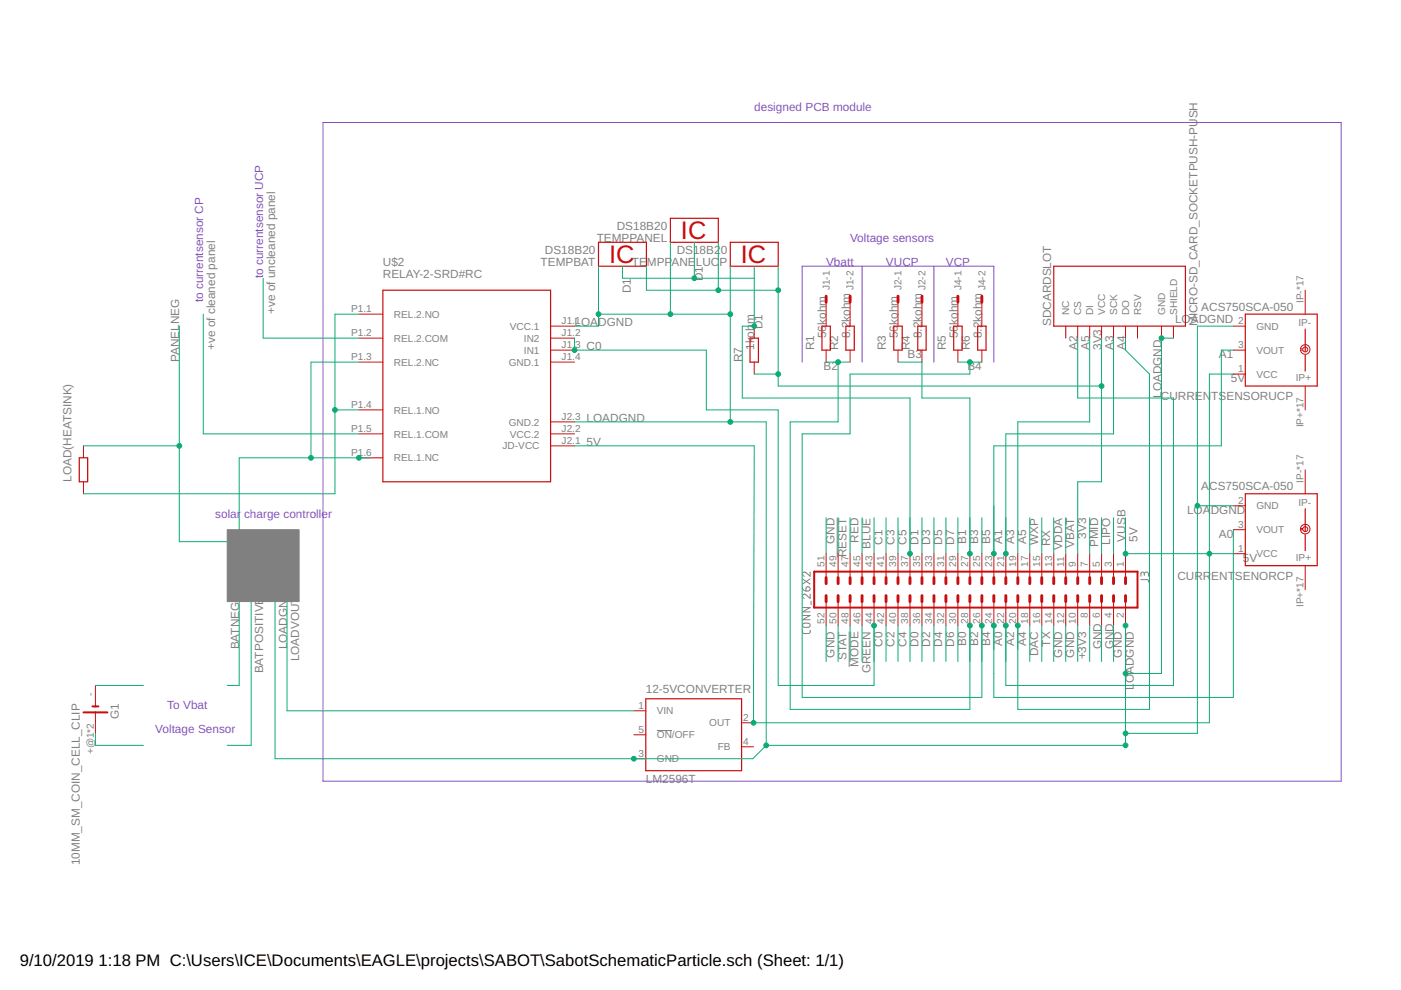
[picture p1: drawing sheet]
<svg xmlns="http://www.w3.org/2000/svg" width="297mm" height="210mm" viewBox="0 0 297 210" stroke-linecap="round" stroke-linejoin="round" font-family="sans-serif">
<g fill="none" stroke="#808080" stroke-width=".21">
<path d="M177.5 109.8v8.3M170.1 133.6l.1 .6 .3 .1h1.1l.1-.2 .1-.5M170.1 124.6l.2 .4 .6 .3M170.1 130.5h1.7l-1.7 .9h1.7M170.1 128.8h1.7l-1.7 .9h1.7M170.1 122.7l1.7 1.1M170.3 132.2l1-.1a.44 .44 0 0 1 .5 .5 .44 .44 0 0 1-.5 .4l-1-.1-.2-.3zM171 124.5a.46 .46 0 0 1 .7 .2 .46 .46 0 0 1-.4 .6h-.4zM171.8 126v.9l-.9-.8a.44 .44 0 0 0-.7 .1 .44 .44 0 0 0 .3 .7M171.8 121.3v.9l-.9-.8a.44 .44 0 0 0-.7 .1 .44 .44 0 0 0 .3 .7M171.8 122.7l-1.7 1.1M172 127.5v.7"/>
<path d="M180 133.9v7.5M241.9 122.9h1.4l.2 .2v.3M242.6 121.7a.46 .46 0 0 1 .5-.4 .46 .46 0 0 1 .4 .4v.5M242.6 122v-.4a.36 .36 0 0 0-.3-.3 .36 .36 0 0 0-.4 .3v.6M139.3 154.9h3.2"/>
</g>
<path d="M172.6 121.2h68.6v7.6h-68.6zM17.7 151h5.1M19.6 149.8h1.3" fill="none" stroke="#c90d0c" stroke-width=".42"/>
<g fill="none" stroke="#c90d0c" stroke-width=".21">
<path d="M76.1 66.6h5.1M76.1 71.7h5.1M76.1 76.8h5.1M116.7 74.2h5.1M116.7 69.2h5.1M116.7 71.7h5.1M116.7 76.8h5.1M159.9 69.2v2.5M159.9 76.8v2.5M175.2 64.1v5.1M175.2 74.2v2.6M180.2 64.1v5.1"/>
<path d="M180.2 74.2v2.6M190.4 64.1v5.1M190.4 74.2v2.6M195.5 64.1v5.1M195.5 74.2v2.6M203.1 64.1v5.1M203.1 74.2v2.6M208.2 64.1v5.1M208.2 74.2v2.6M226 69.2v2.5M228.5 69.2v2.5M231 69.2v2.5"/>
<path d="M233.6 69.2v2.5M236.1 69.2v2.5M238.6 69.2v2.5M241.2 69.2v2.5M246.3 69.2v2.5M248.8 69.2v2.5M261.5 74.2h2.5M261.5 69.2h2.5M261.5 79.3h2.5M275.9 73.5a1.02 1.02 0 0 1 1.6 0 1.02 1.02 0 0 1-.4 1.5 1.02 1.02 0 0 1-1.4-.8h.5a.53 .53 0 0 0 .8 .3 .53 .53 0 0 0 0-.8 .53 .53 0 0 0-.8 .3h-.5zM276.7 61.5v5.1M17.7 94.5v2.6"/>
<path d="M76.1 86.9h5.1M76.1 92h5.1M76.1 97.1h5.1M116.7 92h5.1M116.7 89.5h5.1M116.7 94.5h5.1M276.7 81.9v5M276.7 99.6v5.1M17.7 102.2v2.5M175.2 117.4v5.1M177.7 117.4v5.1M180.2 117.4v5.1"/>
<path d="M182.8 117.4v5.1M185.3 117.4v5.1M187.9 117.4v5.1M190.4 117.4v5.1M192.9 117.4v5.1M195.5 117.4v5.1M198 117.4v5.1M200.6 117.4v5.1M203.1 117.4v5.1M205.6 117.4v5.1M208.2 117.4v5.1M210.7 117.4v5.1"/>
<path d="M213.3 117.4v5.1M215.8 117.4v5.1M218.3 117.4v5.1M220.9 117.4v5.1M223.4 117.4v5.1M226 117.4v5.1M228.5 117.4v5.1M231 117.4v5.1M233.6 117.4v5.1M236.1 117.4v5.1M238.6 117.4v5.1M261.5 112.3h2.5"/>
<path d="M261.5 107.2h2.5M261.5 117.4h2.5M275.9 111.5a1.02 1.02 0 0 1 1.6 .1 1.02 1.02 0 0 1-.4 1.5 1.02 1.02 0 0 1-1.4-.8h.5a.53 .53 0 0 0 .8 .3 .53 .53 0 0 0 0-.9 .53 .53 0 0 0-.8 .4h-.5zM276.7 119.9v5.1M175.2 127.6v5M177.7 127.6v5M180.2 127.6v5M182.8 127.6v5M185.3 127.6v5M187.9 127.6v5M190.4 127.6v5M192.9 127.6v5"/>
<path d="M195.5 127.6v5M198 127.6v5M200.6 127.6v5M203.1 127.6v5M205.6 127.6v5M208.2 127.6v5M210.7 127.6v5M213.3 127.6v5M215.8 127.6v5M218.3 127.6v5M220.9 127.6v5M223.4 127.6v5"/>
<path d="M226 127.6v5M228.5 127.6v5M231 127.6v5M233.6 127.6v5M236.1 127.6v5M238.6 127.6v5M20.2 145.3v4.5M20.2 151v4.5M134.4 150.7h2.5M134.4 155.8h2.5M157.2 153.2h2.6M157.2 158.3h2.6"/>
<path d="M134.4 160.9h2.5"/>
</g>
<g fill="none" stroke="#c90d0c" stroke-width=".61">
<path d="M175.2 62.8v1.3M180.2 62.8v1.3M190.4 62.8v1.3M195.5 62.8v1.3M203.1 62.8v1.3M208.2 62.8v1.3M175.2 122.5v1.2M175.2 126.3v1.3M177.7 122.5v1.2M177.7 126.3v1.3M180.2 122.5v1.2M180.2 126.3v1.3"/>
<path d="M182.8 122.5v1.2M182.8 126.3v1.3M185.3 122.5v1.2M185.3 126.3v1.3M187.9 122.5v1.2M187.9 126.3v1.3M190.4 122.5v1.2M190.4 126.3v1.3M192.9 122.5v1.2M192.9 126.3v1.3M195.5 122.5v1.2M195.5 126.3v1.3"/>
<path d="M198 122.5v1.2M198 126.3v1.3M200.6 122.5v1.2M200.6 126.3v1.3M203.1 122.5v1.2M203.1 126.3v1.3M205.6 122.5v1.2M205.6 126.3v1.3M208.2 122.5v1.2M208.2 126.3v1.3M210.7 122.5v1.2M210.7 126.3v1.3"/>
<path d="M213.3 122.5v1.2M213.3 126.3v1.3M215.8 122.5v1.2M215.8 126.3v1.3M218.3 122.5v1.2M218.3 126.3v1.3M220.9 122.5v1.2M220.9 126.3v1.3M223.4 122.5v1.2M223.4 126.3v1.3M226 122.5v1.2M226 126.3v1.3"/>
<path d="M228.5 122.5v1.2M228.5 126.3v1.3M231 122.5v1.2M231 126.3v1.3M233.6 122.5v1.2M233.6 126.3v1.3M236.1 122.5v1.2M236.1 126.3v1.3M238.6 122.5v1.2M238.6 126.3v1.3"/>
</g>
<g fill="none" stroke="#c90d0c" stroke-width=".25">
<path d="M126.9 51.4h10.2v5.1h-10.2zM142.1 46.3h10.2v5.1h-10.2zM154.8 51.4h10.2v5.1h-10.2zM223.4 56.5h27.9v12.7h-27.9zM81.2 61.5h35.5v40.7h-35.5zM159 71.7h1.8v5.1h-1.8zM174.3 69.2h1.7v5h-1.7zM179.3 69.2h1.8v5h-1.8zM189.5 69.2h1.8v5h-1.8zM194.6 69.2h1.8v5h-1.8zM202.2 69.2h1.8v5h-1.8zM207.3 69.2h1.8v5h-1.8z"/>
<path d="M264 66.6h15.3v15.3h-15.3zM276.7 69.8v4.7M276.7 75.2v3.5M16.8 97.1h1.8v5.1h-1.8zM264 104.7h15.3v15.2h-15.3zM276.7 107.9v4.7M276.7 113.3v3.5M136.9 148.2h20.3v15.2h-20.3z"/>
</g>
<g fill="none" stroke="#0dab76" stroke-width=".21">
<path d="M55.8 59v12.7h20.3M126.9 56.5v12.7h-5.1M132 56.5v2.5h27.9M137.1 56.5v5h27.9M142.1 51.4v15.2M147.2 51.4v7.6M152.3 51.4v10.1M154.8 56.5v33M159.9 56.5v12.7h-2.5v15.2h35.5v33M165 56.5v25.4h68.6M38 69.2v45.7h10.2M43.1 66.6v25.4h33"/>
<path d="M76.1 76.8h-10.2v20.3M76.1 66.6h-5.1v38.1h-53.3M121.8 71.7v2.5h28v12.7h15.2v58.4h20.3v-12.7M126.9 66.6h27.9M159.9 79.3h5.1M175.2 76.8h5M177.7 76.8v12.7h-10.2v60.9h38.1v-17.8M190.4 76.8h5.1v7.6h10.1v33M203.1 76.8h5.1M205.6 76.8v2.5h-25.4v12.7h-10.1v55.9h38.1v-15.3M228.5 71.7v12.7h20.3v60.9h-35.5v-12.7M231 71.7v17.8h-15.2v27.9"/>
<path d="M233.6 71.7v30.5h-5.1v15.2M236.1 71.7v20.3h-22.8v25.4M238.6 71.7v2.5l5.1 5.1v71.1h-27.9v-17.8M248.8 71.7h-2.5v71.1h-7.7M261.5 79.3h-5.1v73.9h-96.6l.1-58.7h-38.1M261.5 74.2h-2.5v20.3h-48.3v22.9M261.5 69.2h-7.6v86.3h-15.3M17.7 94.5h20.3M71 86.9h5.1M78.6 97.1h-27.9v15.2M121.8 89.5h40.7v68.5M175.2 109.8v7.6"/>
<path d="M177.7 109.8v7.6M180.2 109.8v7.6M182.8 109.8v7.6M185.3 109.8v7.6M187.9 109.8v7.6M190.4 109.8v7.6M195.5 109.8v7.6M198 109.8v7.6M200.6 109.8v7.6M203.1 109.8v7.6M208.2 109.8v7.6M218.3 109.8v7.6"/>
<path d="M220.9 109.8v7.6M223.4 109.8v7.6M226 109.8v7.6M231 109.8v7.6M233.6 109.8v7.6M236.1 109.8v7.6M238.6 109.8v7.6h22.9M253.9 107.2h7.6M261.5 112.3v35.6h-50.8v-15.3M50.7 127.6v17.7h-2.5M53.3 127.6v30.4h-5.1M58.3 127.6v33.3h101.3l2.9-2.9"/>
<path d="M60.9 127.6v23.1h73.5M175.2 132.6v7.7M177.7 132.6v7.7M180.2 132.6v7.7M182.8 132.6v7.7M187.9 132.6v7.7M190.4 132.6v7.7M192.9 132.6v7.7M195.5 132.6v7.7M198 132.6v7.7M200.6 132.6v7.7M203.1 132.6v7.7"/>
<path d="M218.3 132.6v7.7M220.9 132.6v7.7M223.4 132.6v7.7M226 132.6v7.7M228.5 132.6v7.7M231 132.6v7.7M233.6 132.6v7.7M236.1 132.6v7.7M238.6 132.6v25.7M20.2 145.3h10.2M20.2 155.5v2.5h10.2M162.5 158h76.1"/>
</g>
<g fill="#0dab76" stroke="#0dab76" stroke-width=".21">
<circle cx="238.6" cy="117.4" r=".51"/>
<circle cx="159.8" cy="153.2" r=".51"/>
<circle cx="256.4" cy="117.4" r=".51"/>
<circle cx="213.3" cy="117.4" r=".51"/>
<circle cx="213.3" cy="132.6" r=".51"/>
<circle cx="210.7" cy="117.4" r=".51"/>
<circle cx="210.7" cy="132.6" r=".51"/>
<circle cx="208.2" cy="132.6" r=".51"/>
<circle cx="205.6" cy="76.8" r=".51"/>
<circle cx="205.6" cy="117.4" r=".51"/>
<circle cx="121.8" cy="74.2" r=".51"/>
<circle cx="185.3" cy="132.6" r=".51"/>
<circle cx="147.2" cy="59" r=".51"/>
<circle cx="159.9" cy="69.2" r=".51"/>
<circle cx="192.9" cy="117.4" r=".51"/>
<circle cx="215.8" cy="132.6" r=".51"/>
<circle cx="165" cy="61.5" r=".51"/>
<circle cx="152.3" cy="61.5" r=".51"/>
<circle cx="165" cy="79.3" r=".51"/>
<circle cx="233.6" cy="81.9" r=".51"/>
<circle cx="177.7" cy="76.8" r=".51"/>
<circle cx="205.6" cy="132.6" r=".51"/>
<circle cx="76.1" cy="97.1" r=".51"/>
<circle cx="65.9" cy="97.1" r=".51"/>
<circle cx="38" cy="94.5" r=".51"/>
<circle cx="71" cy="86.9" r=".51"/>
<circle cx="154.8" cy="89.5" r=".51"/>
<circle cx="154.8" cy="66.6" r=".51"/>
<circle cx="142.1" cy="66.6" r=".51"/>
<circle cx="126.9" cy="66.6" r=".51"/>
<circle cx="134.4" cy="160.9" r=".51"/>
<circle cx="238.6" cy="132.6" r=".51"/>
<circle cx="238.6" cy="155.5" r=".51"/>
<circle cx="253.9" cy="107.2" r=".51"/>
<circle cx="238.6" cy="142.8" r=".51"/>
<circle cx="246.3" cy="71.7" r=".51"/>
<circle cx="162.5" cy="158" r=".51"/>
<circle cx="238.6" cy="158" r=".51"/>
</g>
<path d="M68.5 26h215.9v139.6h-215.9zM182.8 56.5v20.3M198 56.5v20.3M170.1 76.8v-20.3h40.6v20.3" fill="none" stroke="#8252c2" stroke-width=".21"/>
<path d="M48.2 112.3h15.2v15.3h-15.2z" fill="#808080" stroke="#808080" stroke-width=".21"/>
<g font-size="5.4" fill="#c90d0c">
<text x="144.4" y="50.7">IC</text>
<text x="129.1" y="55.8">IC</text>
<text x="157.1" y="55.8">IC</text>
</g>
<g font-size="3.5">
<text x="4.2" y="204.7">9/10/2019</text>
<text x="20.9" y="204.7">1:18 PM C:\Users\ICE\Documents\EAGLE\projects\SABOT\SabotSchematicParticle.sch (Sheet: 1/1)</text>
</g>
<g font-size="2.5" fill="#8252c2">
<text x="159.9" y="23.4">designed PCB module</text>
<text x="180.2" y="51.4">Voltage sensors</text>
<text x="55.8" y="59" transform="rotate(-90 55.8 59)">to currentsensor UCP</text>
<text x="175.2" y="56.4">Vbatt</text>
<text x="187.8" y="56.4">VUCP</text>
<text x="200.5" y="56.4">VCP</text>
<text x="43.1" y="64.1" transform="rotate(-90 43.1 64.1)">to currentsensor CP</text>
<text x="45.6" y="109.8">solar</text>
<text x="51.7" y="109.8">charge controller</text>
<text x="32.9" y="155.5">Voltage Sensor</text>
<text x="35.5" y="150.4">To Vbat</text>
</g>
<g font-size="2.5" fill="#808080">
<text x="115.5" y="53.8">DS18B20</text>
<text x="126.5" y="51.2">TEMPPANEL</text>
<text x="130.8" y="48.7">DS18B20</text>
<text x="143.5" y="53.8">DS18B2</text>
<text x="152.8" y="53.8">0</text>
<text x="81.2" y="56.4">U$2</text>
<text x="81.2" y="59">RELAY-2-SRD#RC</text>
<text x="114.6" y="56.3">TEMPBAT</text>
<text x="133.9" y="56.3">TE</text>
<text x="137.2" y="56.3">MPP</text>
<text x="142.4" y="56.3">ANE</text>
<text x="147.5" y="56.3">LUC</text>
<text x="149" y="59.6" transform="rotate(-90 149 59.6)">D1</text>
<text x="152.5" y="56.3">P</text>
<text x="133.8" y="62.2" transform="rotate(-90 133.8 62.2)">D1</text>
<text x="254.7" y="65.8">ACS750SCA-050</text>
<text x="58.3" y="66.6" transform="rotate(-90 58.3 66.6)">+ve of uncleaned panel</text>
<text x="121.8" y="69.1">LOADGND</text>
<text x="159.9" y="68.8" transform="rotate(-90 159.9 68.8)">m</text>
<text x="161.7" y="69.8" transform="rotate(-90 161.7 69.8)">D1</text>
<text x="175.2" y="71.7" transform="rotate(-90 175.2 71.7)">56kohm</text>
<text x="180.2" y="71.7" transform="rotate(-90 180.2 71.7)">8.2kohm</text>
<text x="190.4" y="71.7" transform="rotate(-90 190.4 71.7)">56kohm</text>
<text x="195.5" y="71.7" transform="rotate(-90 195.5 71.7)">8.2kohm</text>
<text x="203.1" y="71.7" transform="rotate(-90 203.1 71.7)">56kohm</text>
<text x="208.2" y="71.7" transform="rotate(-90 208.2 71.7)">8.2kohm</text>
<text x="222.9" y="69.1" transform="rotate(-90 222.9 69.1)">SDCARDSLOT</text>
<text x="249.1" y="68.4">LOADGND</text>
<text x="253.9" y="69.1" transform="rotate(-90 253.9 69.1)">MICRO-SD_CARD_SOCKETPUSH-PUSH</text>
<text x="38" y="76.8" transform="rotate(-90 38 76.8)">PANELNEG</text>
<text x="45.6" y="74.2" transform="rotate(-90 45.6 74.2)">+ve of cleaned panel</text>
<text x="124.4" y="74.2">C0</text>
<text x="157.4" y="76.8" transform="rotate(-90 157.4 76.8)">R7</text>
<text x="159.9" y="74.2" transform="rotate(-90 159.9 74.2)">1koh</text>
<text x="172.6" y="74.2" transform="rotate(-90 172.6 74.2)">R1</text>
<text x="177.7" y="74.2" transform="rotate(-90 177.7 74.2)">R2</text>
<text x="187.8" y="74.2" transform="rotate(-90 187.8 74.2)">R3</text>
<text x="192.4" y="76">B3</text>
<text x="192.9" y="74.2" transform="rotate(-90 192.9 74.2)">R4</text>
<text x="200.5" y="74.2" transform="rotate(-90 200.5 74.2)">R5</text>
<text x="205.6" y="74.2" transform="rotate(-90 205.6 74.2)">R6</text>
<text x="228.5" y="74.2" transform="rotate(-90 228.5 74.2)">A2</text>
<text x="231" y="74.2" transform="rotate(-90 231 74.2)">A5</text>
<text x="233.6" y="74.2" transform="rotate(-90 233.6 74.2)">3V3</text>
<text x="236.1" y="74.2" transform="rotate(-90 236.1 74.2)">A3</text>
<text x="238.6" y="74.2" transform="rotate(-90 238.6 74.2)">A4</text>
<text x="258.4" y="76">A1</text>
<text x="174.6" y="78.5">B2</text>
<text x="205.1" y="78.5">B4</text>
<text x="261" y="81.1">5V</text>
<text x="124.4" y="89.5">LOADGND</text>
<text x="246.2" y="84.9">CURREN</text>
<text x="246.3" y="84.4" transform="rotate(-90 246.3 84.4)">LOADGND</text>
<text x="256.8" y="84.9">TSENSORUCP</text>
<text x="124.4" y="94.5">5V</text>
<text x="15.1" y="102.2" transform="rotate(-90 15.1 102.2)">LOAD(HEATSINK)</text>
<text x="254.7" y="103.9">ACS750SCA-050</text>
<text x="251.7" y="109">LOA</text>
<text x="256.7" y="109">DGND</text>
<text x="176.9" y="115.3" transform="rotate(-90 176.9 115.3)">GND</text>
<text x="179.5" y="118.1" transform="rotate(-90 179.5 118.1)">RESET</text>
<text x="182" y="115" transform="rotate(-90 182 115)">RED</text>
<text x="184.5" y="116.3" transform="rotate(-90 184.5 116.3)">BLUE</text>
<text x="187.1" y="115.5" transform="rotate(-90 187.1 115.5)">C1</text>
<text x="189.6" y="115.5" transform="rotate(-90 189.6 115.5)">C3</text>
<text x="192.2" y="115.5" transform="rotate(-90 192.2 115.5)">C5</text>
<text x="194.7" y="115.5" transform="rotate(-90 194.7 115.5)">D1</text>
<text x="197.2" y="115.5" transform="rotate(-90 197.2 115.5)">D3</text>
<text x="199.8" y="115.5" transform="rotate(-90 199.8 115.5)">D5</text>
<text x="202.3" y="115.5" transform="rotate(-90 202.3 115.5)">D7</text>
<text x="204.9" y="115.4" transform="rotate(-90 204.9 115.4)">B1</text>
<text x="207.4" y="115.4" transform="rotate(-90 207.4 115.4)">B3</text>
<text x="209.9" y="115.4" transform="rotate(-90 209.9 115.4)">B5</text>
<text x="212.5" y="115.4" transform="rotate(-90 212.5 115.4)">A1</text>
<text x="215" y="115.4" transform="rotate(-90 215 115.4)">A3</text>
<text x="217.6" y="115.4" transform="rotate(-90 217.6 115.4)">A5</text>
<text x="220.1" y="115.5" transform="rotate(-90 220.1 115.5)">WXP</text>
<text x="222.6" y="115.8" transform="rotate(-90 222.6 115.8)">RX</text>
<text x="225.2" y="116.7" transform="rotate(-90 225.2 116.7)">VDDA</text>
<text x="227.7" y="116.1" transform="rotate(-90 227.7 116.1)">VBAT</text>
<text x="230.3" y="114.2" transform="rotate(-90 230.3 114.2)">3V3</text>
<text x="232.8" y="116" transform="rotate(-90 232.8 116)">PMID</text>
<text x="235.3" y="115.5" transform="rotate(-90 235.3 115.5)">LIPO</text>
<text x="238.6" y="114.9" transform="rotate(-90 238.6 114.9)">VUSB</text>
<text x="241.2" y="114.9" transform="rotate(-90 241.2 114.9)">5V</text>
<text x="258.4" y="114.1">A0</text>
<text x="263.5" y="119.2">5V</text>
<text x="249.6" y="123">CURR</text>
<text x="256.8" y="123">ENT</text>
<text x="261.8" y="123">SENORCP</text>
<text x="50.7" y="137.7" transform="rotate(-90 50.7 137.7)">BATNEG</text>
<text x="60.9" y="137.7" transform="rotate(-90 60.9 137.7)">LOADGN</text>
<text x="187.1" y="137.1" transform="rotate(-90 187.1 137.1)">C0</text>
<text x="189.6" y="137.1" transform="rotate(-90 189.6 137.1)">C2</text>
<text x="192.2" y="137.1" transform="rotate(-90 192.2 137.1)">C4</text>
<text x="194.7" y="137.1" transform="rotate(-90 194.7 137.1)">D0</text>
<text x="197.2" y="137.1" transform="rotate(-90 197.2 137.1)">D2</text>
<text x="199.8" y="137.1" transform="rotate(-90 199.8 137.1)">D4</text>
<text x="202.3" y="137.1" transform="rotate(-90 202.3 137.1)">D6</text>
<text x="204.9" y="137" transform="rotate(-90 204.9 137)">B0</text>
<text x="207.4" y="137" transform="rotate(-90 207.4 137)">B2</text>
<text x="209.9" y="137" transform="rotate(-90 209.9 137)">B4</text>
<text x="212.5" y="137" transform="rotate(-90 212.5 137)">A0</text>
<text x="215" y="137" transform="rotate(-90 215 137)">A2</text>
<text x="217.6" y="137" transform="rotate(-90 217.6 137)">A4</text>
<text x="222.6" y="137.1" transform="rotate(-90 222.6 137.1)">TX</text>
<text x="233.6" y="137.7" transform="rotate(-90 233.6 137.7)">GND</text>
<text x="236.1" y="137.7" transform="rotate(-90 236.1 137.7)">GND</text>
<text x="55.8" y="142.8" transform="rotate(-90 55.8 142.8)">BATPOSITIVE</text>
<text x="63.4" y="140.2" transform="rotate(-90 63.4 140.2)">LOADVOUT</text>
<text x="176.9" y="139.4" transform="rotate(-90 176.9 139.4)">GND</text>
<text x="179.5" y="140" transform="rotate(-90 179.5 140)">STAT</text>
<text x="182" y="141.4" transform="rotate(-90 182 141.4)">MODE</text>
<text x="184.5" y="142.8" transform="rotate(-90 184.5 142.8)">GREEN</text>
<text x="220.1" y="139.2" transform="rotate(-90 220.1 139.2)">DAC</text>
<text x="225.2" y="139.4" transform="rotate(-90 225.2 139.4)">GND</text>
<text x="227.7" y="139.4" transform="rotate(-90 227.7 139.4)">GND</text>
<text x="230.3" y="139.8" transform="rotate(-90 230.3 139.8)">+3V3</text>
<text x="237.9" y="139.4" transform="rotate(-90 237.9 139.4)">GND</text>
<text x="136.9" y="146.9">12-5VCONVERTER</text>
<text x="240.4" y="146.3" transform="rotate(-90 240.4 146.3)">L</text>
<text x="240.4" y="144.9" transform="rotate(-90 240.4 144.9)">OADGND</text>
<text x="25.2" y="152.5" transform="rotate(-90 25.2 152.5)">G1</text>
<text x="136.9" y="165.9">LM2596T</text>
<text x="16.9" y="183.5" transform="rotate(-90 16.9 183.5)">10MM_SM_COIN_CELL_CLIP</text>
</g>
<g font-size="2.1" fill="#808080">
<text x="175.9" y="61.5" transform="rotate(-90 175.9 61.5)">J1-1</text>
<text x="181" y="61.5" transform="rotate(-90 181 61.5)">J1-2</text>
<text x="191.2" y="61.5" transform="rotate(-90 191.2 61.5)">J2-1</text>
<text x="196.2" y="61.5" transform="rotate(-90 196.2 61.5)">J2-2</text>
<text x="203.8" y="61.5" transform="rotate(-90 203.8 61.5)">J4-1</text>
<text x="208.9" y="61.5" transform="rotate(-90 208.9 61.5)">J4-2</text>
<text x="276.4" y="64.3" transform="rotate(-90 276.4 64.3)">IP-*17</text>
<text x="74.5" y="66.3">P1.1</text>
<text x="74.5" y="71.3">P1.2</text>
<text x="83.5" y="67.4">REL.2.NO</text>
<text x="108.1" y="69.9">VCC.1</text>
<text x="119.1" y="68.8">J1.1</text>
<text x="119.1" y="71.3">J1.2</text>
<text x="226.7" y="66.8" transform="rotate(-90 226.7 66.8)">NC</text>
<text x="229.2" y="66.8" transform="rotate(-90 229.2 66.8)">CS</text>
<text x="231.8" y="66.8" transform="rotate(-90 231.8 66.8)">DI</text>
<text x="234.3" y="66.8" transform="rotate(-90 234.3 66.8)">VCC</text>
<text x="236.9" y="66.8" transform="rotate(-90 236.9 66.8)">SCK</text>
<text x="239.4" y="66.8" transform="rotate(-90 239.4 66.8)">DO</text>
<text x="241.9" y="66.8" transform="rotate(-90 241.9 66.8)">RSV</text>
<text x="247" y="66.8" transform="rotate(-90 247 66.8)">GND</text>
<text x="249.6" y="66.8" transform="rotate(-90 249.6 66.8)">SHIELD</text>
<text x="262.5" y="68.8">2</text>
<text x="266.4" y="69.9">GND</text>
<text x="275.3" y="69.1">IP-</text>
<text x="74.5" y="76.4">P1.3</text>
<text x="83.5" y="72.4">REL.2.COM</text>
<text x="83.5" y="77.5">REL.2.NC</text>
<text x="107.9" y="77.5">GND.1</text>
<text x="111.1" y="72.4">IN2</text>
<text x="111.1" y="75">IN1</text>
<text x="119.1" y="73.9">J1.</text>
<text x="119.1" y="76.4">J1.4</text>
<text x="121.9" y="73.9">3</text>
<text x="262.5" y="73.9">3</text>
<text x="266.4" y="75">VOUT</text>
<text x="262.5" y="78.9">1</text>
<text x="266.4" y="80.1">VCC</text>
<text x="274.7" y="80.8">IP+</text>
<text x="74.5" y="86.6">P1.4</text>
<text x="83.5" y="87.7">REL.1.NO</text>
<text x="119.1" y="89.1">J2.3</text>
<text x="74.5" y="91.6">P1.5</text>
<text x="83.5" y="92.8">REL.1.COM</text>
<text x="106.5" y="95.3">JD-VCC</text>
<text x="107.9" y="90.2">GND.2</text>
<text x="108.1" y="92.8">VCC.2</text>
<text x="119.1" y="91.6">J2.2</text>
<text x="119.1" y="94.2">J2.1</text>
<text x="276.4" y="90.6" transform="rotate(-90 276.4 90.6)">IP+*17</text>
<text x="74.5" y="96.7">P1.6</text>
<text x="83.5" y="97.8">REL.1.NC</text>
<text x="262.5" y="106.9">2</text>
<text x="266.4" y="108">GND</text>
<text x="275.3" y="107.2">IP-</text>
<text x="276.4" y="102.4" transform="rotate(-90 276.4 102.4)">IP-*17</text>
<text x="262.5" y="112">3</text>
<text x="266.4" y="113.1">VOUT</text>
<text x="262.5" y="117">1</text>
<text x="266.4" y="118.2">VCC</text>
<text x="274.7" y="118.9">IP+</text>
<text x="174.8" y="120.1" transform="rotate(-90 174.8 120.1)">51</text>
<text x="177.3" y="120.1" transform="rotate(-90 177.3 120.1)">49</text>
<text x="179.9" y="120.1" transform="rotate(-90 179.9 120.1)">47</text>
<text x="182.4" y="120.1" transform="rotate(-90 182.4 120.1)">45</text>
<text x="185" y="120.1" transform="rotate(-90 185 120.1)">43</text>
<text x="187.5" y="120.1" transform="rotate(-90 187.5 120.1)">41</text>
<text x="190" y="120.1" transform="rotate(-90 190 120.1)">39</text>
<text x="192.6" y="120.1" transform="rotate(-90 192.6 120.1)">37</text>
<text x="195.1" y="120.1" transform="rotate(-90 195.1 120.1)">35</text>
<text x="197.7" y="120.1" transform="rotate(-90 197.7 120.1)">33</text>
<text x="200.2" y="120.1" transform="rotate(-90 200.2 120.1)">31</text>
<text x="202.7" y="120.1" transform="rotate(-90 202.7 120.1)">29</text>
<text x="205.3" y="120.1" transform="rotate(-90 205.3 120.1)">27</text>
<text x="207.8" y="120.1" transform="rotate(-90 207.8 120.1)">25</text>
<text x="210.4" y="120.1" transform="rotate(-90 210.4 120.1)">23</text>
<text x="212.9" y="120.1" transform="rotate(-90 212.9 120.1)">21</text>
<text x="215.4" y="120.1" transform="rotate(-90 215.4 120.1)">19</text>
<text x="218" y="120.1" transform="rotate(-90 218 120.1)">17</text>
<text x="220.5" y="120.1" transform="rotate(-90 220.5 120.1)">15</text>
<text x="223" y="120.1" transform="rotate(-90 223 120.1)">13</text>
<text x="225.6" y="120.1" transform="rotate(-90 225.6 120.1)">11</text>
<text x="228.1" y="120.1" transform="rotate(-90 228.1 120.1)">9</text>
<text x="230.7" y="120.1" transform="rotate(-90 230.7 120.1)">7</text>
<text x="233.2" y="120.1" transform="rotate(-90 233.2 120.1)">5</text>
<text x="235.7" y="120.1" transform="rotate(-90 235.7 120.1)">3</text>
<text x="238.3" y="120.1" transform="rotate(-90 238.3 120.1)">1</text>
<text x="230.7" y="131.1" transform="rotate(-90 230.7 131.1)">8</text>
<text x="233.2" y="131.1" transform="rotate(-90 233.2 131.1)">6</text>
<text x="235.7" y="131.1" transform="rotate(-90 235.7 131.1)">4</text>
<text x="238.3" y="131.1" transform="rotate(-90 238.3 131.1)">2</text>
<text x="276.4" y="128.7" transform="rotate(-90 276.4 128.7)">IP+*17</text>
<text x="174.8" y="132.3" transform="rotate(-90 174.8 132.3)">52</text>
<text x="177.3" y="132.3" transform="rotate(-90 177.3 132.3)">50</text>
<text x="179.9" y="132.3" transform="rotate(-90 179.9 132.3)">48</text>
<text x="182.4" y="132.3" transform="rotate(-90 182.4 132.3)">46</text>
<text x="185" y="132.3" transform="rotate(-90 185 132.3)">44</text>
<text x="187.5" y="132.3" transform="rotate(-90 187.5 132.3)">42</text>
<text x="190" y="132.3" transform="rotate(-90 190 132.3)">40</text>
<text x="192.6" y="132.3" transform="rotate(-90 192.6 132.3)">38</text>
<text x="195.1" y="132.3" transform="rotate(-90 195.1 132.3)">36</text>
<text x="197.7" y="132.3" transform="rotate(-90 197.7 132.3)">34</text>
<text x="200.2" y="132.3" transform="rotate(-90 200.2 132.3)">32</text>
<text x="202.7" y="132.3" transform="rotate(-90 202.7 132.3)">30</text>
<text x="205.3" y="132.3" transform="rotate(-90 205.3 132.3)">28</text>
<text x="207.8" y="132.3" transform="rotate(-90 207.8 132.3)">26</text>
<text x="210.4" y="132.3" transform="rotate(-90 210.4 132.3)">24</text>
<text x="212.9" y="132.3" transform="rotate(-90 212.9 132.3)">22</text>
<text x="215.4" y="132.3" transform="rotate(-90 215.4 132.3)">20</text>
<text x="218" y="132.3" transform="rotate(-90 218 132.3)">18</text>
<text x="220.5" y="132.3" transform="rotate(-90 220.5 132.3)">16</text>
<text x="223" y="132.3" transform="rotate(-90 223 132.3)">14</text>
<text x="225.6" y="132.3" transform="rotate(-90 225.6 132.3)">12</text>
<text x="228.1" y="132.3" transform="rotate(-90 228.1 132.3)">10</text>
<text x="19.9" y="147.5" transform="rotate(-90 19.9 147.5)">-</text>
<text x="135.4" y="150.3">1</text>
<text x="135.4" y="155.4">5</text>
<text x="139.3" y="151.5">VIN</text>
<text x="150.4" y="154">OUT</text>
<text x="157.6" y="152.9">2</text>
<text x="19.9" y="159.9" transform="rotate(-90 19.9 159.9)">+@1*2</text>
<text x="135.4" y="160.5">3</text>
<text x="139.3" y="156.5">ON/OFF</text>
<text x="139.3" y="161.6">GND</text>
<text x="152.2" y="159.1">FB</text>
<text x="157.6" y="158">4</text>
</g>
</svg>
